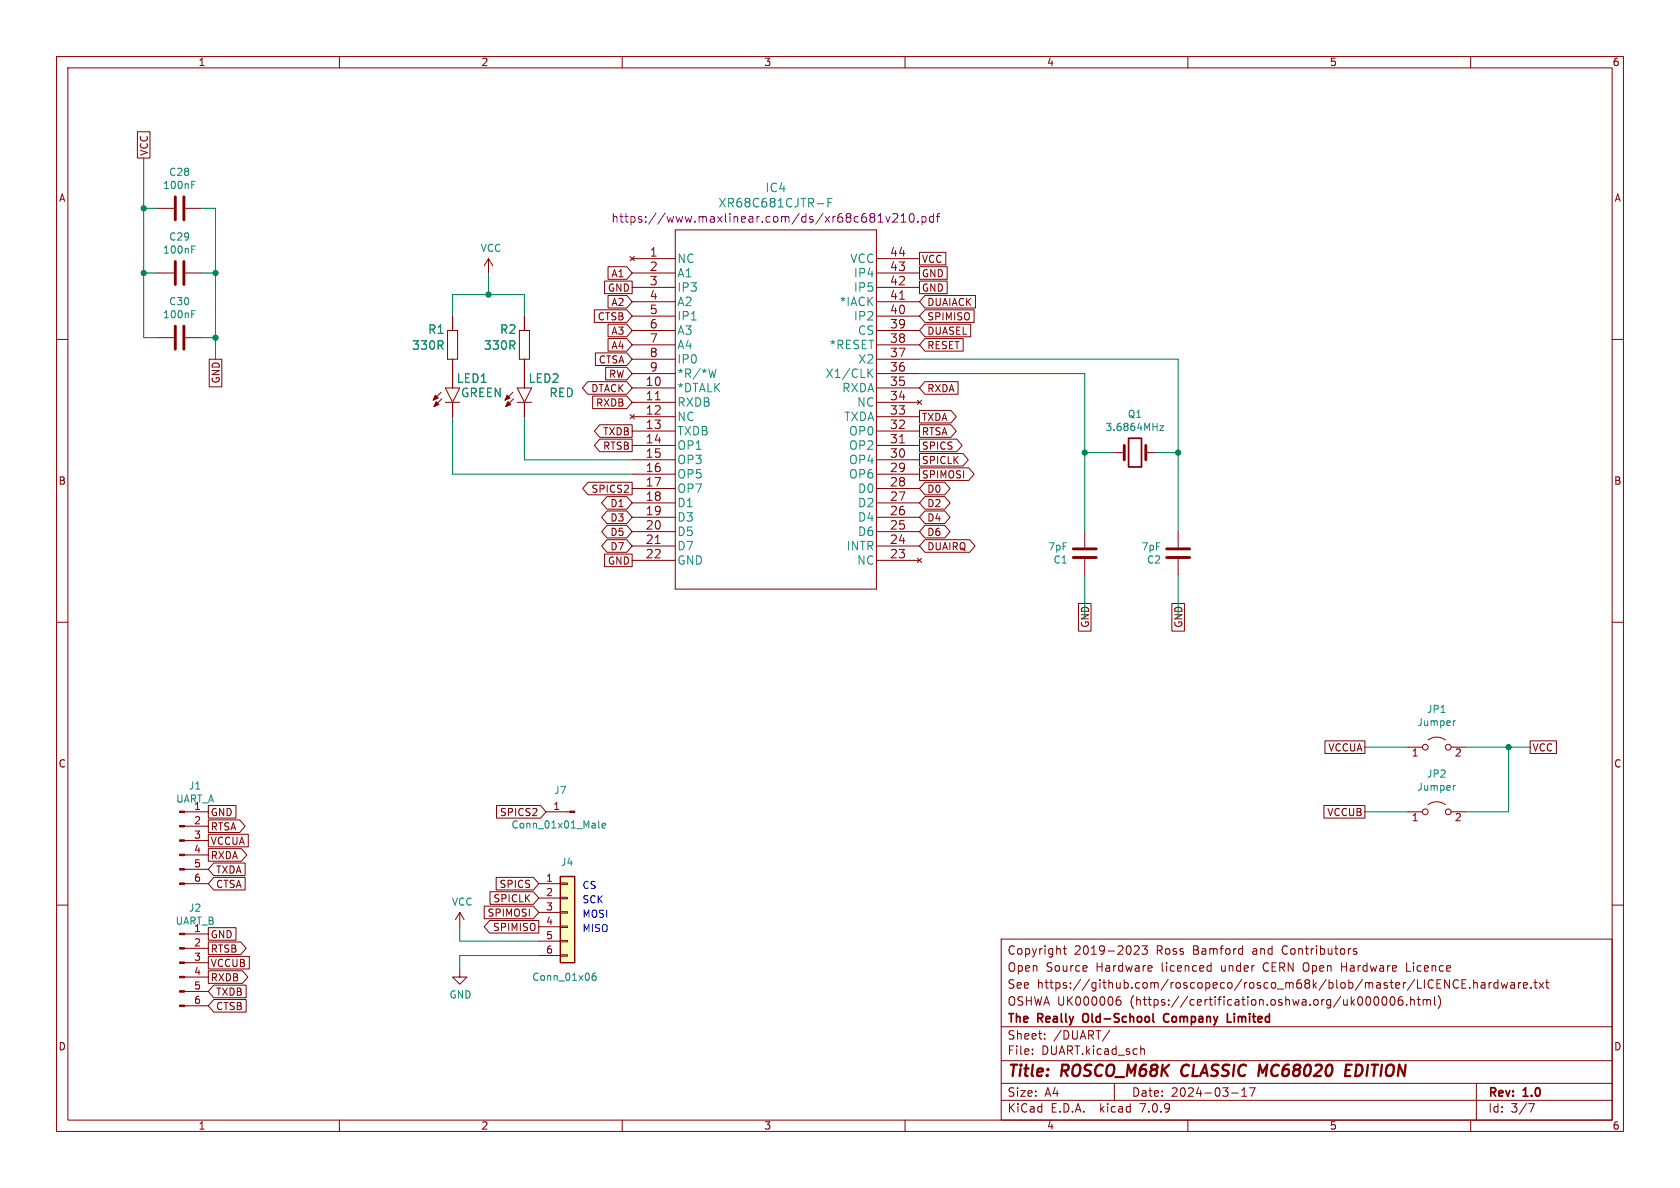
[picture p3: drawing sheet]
<svg xmlns="http://www.w3.org/2000/svg" width="297mm" height="210mm" viewBox="0 0 297 210" stroke-linecap="round" stroke-linejoin="round" font-family="sans-serif">
<g fill="none" stroke="#840000" stroke-width=".18">
<path d="M10 10h277v190h-277zM12 12h273v186h-273zM60 10v2M110 10v2M160 10v2M210 10v2M260 10v2M24.3 23.3h2.2v4.6h-2.2zM27.9 36.8h2.8M32.8 36.8h2.8M10 60h2M27.9 59.7h2.8"/>
<path d="M27.9 48.3h2.8M32.8 59.7h2.8M32.8 48.3h2.8M79.1 58.4h1.8v5.1h-1.8zM80 55.9v2.5M86.4 45.7l-.8 1.3M86.4 45.7v2.6M86.4 45.7l.7 1.3M91.8 58.4h1.8v5.1h-1.8zM92.7 55.9v2.5M105.1 54.8h5.7l1 1.1-1 1.1h-5.7zM106.9 49.7h4.9v2.2h-4.9z"/>
<path d="M107.5 59.8h3.3l1 1.2-1 1.1h-3.3zM107.5 52.2h3.3l1 1.1-1 1.2h-3.3zM107.5 47.1h3.3l1 1.2-1 1.1h-3.3zM107.5 57.3h3.3l1 1.1-1 1.1h-3.3zM111.4 45.3l.7 .8M111.8 58.4h7.6M111.8 45.7h7.6M111.8 48.3h7.6M111.8 50.8h7.6M111.8 53.3h7.6M111.8 55.9h7.6M112.1 45.3l-.7 .8"/>
<path d="M119.4 40.6h35.5v63.5h-35.5zM154.9 58.4h7.7M154.9 45.7h7.7M154.9 48.3h7.7M154.9 50.8h7.7M154.9 53.3h7.7M154.9 55.9h7.7M159 52.9h.9M162.6 44.6h4.6v2.2h-4.6zM162.6 47.1h4.8v2.3h-4.8zM162.6 49.7h4.8v2.2h-4.8zM163.5 52.2h9v2.3h-9l-.9-1.2z"/>
<path d="M163.5 59.8h6.8v2.3h-6.8l-.9-1.1zM163.5 57.3h8.1v2.2h-8.1l-.9-1.1zM163.5 54.8h8.7v2.2h-8.7l-.9-1.1zM285 60h2M37 63.5h2.2v4.9h-2.2zM78 69.3l-1.4 1.4M78.1 70.5l-1.4 1.4M78.7 68.6h2.6l-1.3 2.5zM78.7 71.1h2.6M80 63.5v5.1M80 71.1v2.6M90.7 69.3l-1.4 1.4"/>
<path d="M90.8 70.5l-1.4 1.4M91.4 68.6h2.6l-1.3 2.5zM91.4 71.1h2.6M92.7 63.5v5.1M92.7 71.1v2.6M103.9 67.5h6.9l1 1.1-1 1.1h-6.9l-.9-1.1zM104.8 70h6l1 1.1-1 1.1h-6zM105.3 62.4h5.5l1 1.1-1 1.1h-5.5zM106 75.1h5.8v2.2h-5.8l-.9-1.1zM106 77.6h5.8v2.3h-5.8l-.9-1.2zM107.1 64.9h3.7l1 1.1-1 1.2h-3.7zM111.4 73.3l.7 .7"/>
<path d="M111.8 63.5h7.6M111.8 68.6h7.6M111.8 71.1h7.6M111.8 73.7h7.6M111.8 76.2h7.6M111.8 78.7h7.6M111.8 66h7.6M111.8 61h7.6M112.1 73.3l-.7 .7M115.9 70.7h.8M154.9 63.5h7.7M154.9 68.6h7.7"/>
<path d="M154.9 71.1h7.7M154.9 73.7h7.7M154.9 76.2h7.7M154.9 78.7h7.7M154.9 66h7.7M154.9 61h7.7M159 78.3h.9M162.2 70.7l.7 .8M162.6 72.5h5.5l1 1.2-1 1.1h-5.5zM162.6 77.6h6.5l1 1.1-1 1.2h-6.5zM162.6 75.1h5.5l1 1.1-1 1.1h-5.5zM162.9 70.7l-.7 .8"/>
<path d="M163.5 67.5h5.9v2.2h-5.9l-.9-1.1zM104 85.2h7.8v2.3h-7.8l-1-1.1zM106.9 97.9h4.9v2.3h-4.9zM107.3 90.3h3.5l1 1.1-1 1.2h-3.5l-.9-1.2zM107.3 87.8h3.5l1 1.1-1 1.1h-3.5l-.9-1.1zM107.3 95.4h3.5l1 1.1-1 1.1h-3.5l-.9-1.1zM107.3 92.9h3.5l1 1.1-1 1.1h-3.5l-.9-1.1zM111.8 81.3h7.6M111.8 83.8h7.6M111.8 86.4h7.6M111.8 88.9h7.6M111.8 91.4h7.6"/>
<path d="M111.8 94h7.6M111.8 96.5h7.6M111.8 99.1h7.6M115.9 96.1h.8M154.9 81.3h7.7M154.9 83.8h7.7M154.9 86.4h7.7M154.9 88.9h7.7M154.9 91.4h7.7M154.9 94h7.7M154.9 96.5h7.7M154.9 99.1h7.7"/>
<path d="M162.2 98.7l.7 .7M162.6 80.2h7.6l1 1.1-1 1.1h-7.6zM162.6 82.7h8.7l.9 1.1-.9 1.1h-8.7zM162.9 98.7l-.7 .7M163.5 87.8h3.5l1 1.1-1 1.1h-3.5l-.9-1.1zM163.5 95.4h7.9l1 1.1-1 1.1h-7.9l-.9-1.1zM163.5 85.2h3.5l1 1.2-1 1.1h-3.5l-.9-1.1zM163.5 92.9h3.5l1 1.1-1 1.1h-3.5l-.9-1.1zM163.5 90.3h3.5l1 1.1-1 1.2h-3.5l-.9-1.2zM191.8 94v2.8M191.8 98.8v2.8M196.8 80h2"/>
<path d="M202.6 80h1.9M208.3 94v2.8M208.3 98.8v2.8M10 110h2M190.7 106.7h2.2v4.9h-2.2zM207.2 106.7h2.2v4.9h-2.2zM285 110h2M234.2 131h7.1v2.2h-7.1zM248.9 132.1h2.6M252.5 130.8a2.54 2.54 0 0 1 3 0M256.5 132.1h2.6M270.5 131h4.7v2.2h-4.7z"/>
<path d="M10 160h2M32.6 156.2h4.2M32.6 153.7h4.2M32.6 151.1h4.2M32.6 148.6h4.2M32.6 146.1h4.2M32.6 143.5h4.2M36.8 142.4h4.9v2.2h-4.9zM36.8 144.9h5.6l.9 1.2-.9 1.1h-5.6zM36.8 150h5.9l.9 1.1-.9 1.1h-5.9zM36.8 147.5h7.1v2.2h-7.1zM37.8 152.6h5.5v2.2h-5.5l-1-1.1z"/>
<path d="M37.8 155.1h5.5v2.2h-5.5l-1-1.1zM86.6 157.6h7.7l.9 1.2-.9 1.1h-7.7zM87.7 155.1h6.6l.9 1.1-.9 1.1h-6.6zM87.8 142.4h7.8l.9 1.1-.9 1.1h-7.8zM95.2 156.2h3.9M95.2 158.8h3.9M96.5 143.5h4.2M99.1 158.6h1.2v.3h-1.2zM99.1 156.1h1.2v.2h-1.2zM234.1 142.4h7.2v2.2h-7.2zM248.9 143.5h2.6M252.5 142.2a2.54 2.54 0 0 1 3 0"/>
<path d="M256.5 143.5h2.6M285 160h2M32.6 177.8h4.2M32.6 175.3h4.2M32.6 172.7h4.2M32.6 170.2h4.2M32.6 167.6h4.2M32.6 165.1h4.2M36.8 166.5h5.8l.9 1.1-.9 1.2h-5.8zM36.8 169.1h7.3v2.2h-7.3zM36.8 171.6h6.1l.9 1.1-.9 1.1h-6.1zM36.8 164h4.9v2.2h-4.9z"/>
<path d="M37.8 174.1h5.7v2.3h-5.7l-1-1.1zM37.8 176.7h5.7v2.2h-5.7l-1-1.1zM81.3 171.5v1.2h1.2l-1.2 1.3-1.3-1.3h1.3M81.3 161.3l-.8 1.3M81.3 161.3v2.5M81.3 161.3l.7 1.3M85.6 160.2h8.7l.9 1.1-.9 1.1h-8.7zM86.6 162.7h8.6v2.2h-8.6l-1-1.1zM95.2 161.3h3.9M95.2 163.8h3.9M95.2 166.4h3.9M95.2 168.9h3.9"/>
<path d="M99.1 168.8h1.2v.2h-1.2zM99.1 166.2h1.2v.3h-1.2zM99.1 163.7h1.2v.3h-1.2zM99.1 161.2h1.2v.2h-1.2zM177 166h108v32h-108zM188 167.7h.5M188.2 167.2v1.3l.3 .2M192.1 170.8l.1 .3-.7 .1M197.4 176.9l.5-.1 .3 .3-.2 .5-.4 .1-.2-.1M198 176.2a.53 .53 0 0 0-.6 .4M200.5 167.3l.6-.1 .2 .1 .1 .3-.9 1.1h.9M201.9 167.2h.9l-.5 .6 .4 .1v.7l-.2 .1h-.4l-.2-.1"/>
<path d="M203.5 170.7l.2 .4-.7 .1M203.6 171.6l-.1 .1M213.7 170.7l.4 .1M214.1 170.2v1.5M214.1 171.6l-.4 .1M219.5 167.7l.2 .1M219.7 167.2v1.5M219.7 168.6l-.2 .1M237.2 170.2v1.5M237.2 170.9h.8M239.8 167.8l-.3-.1-.3 .2 .1 .2 .5 .2v.3h-.6M243.1 176.3l.1-.1a.81 .81 0 0 1 .6 .6 .81 .81 0 0 1-.3 .8h-.4"/>
<path d="M244.5 176.3l.2-.1a.81 .81 0 0 1 .6 .6 .81 .81 0 0 1-.3 .8l-.2 .1a.81 .81 0 0 1-.3-1.4zM246 176.3l.1-.1a.81 .81 0 0 1 .6 .6 .81 .81 0 0 1-.3 .8l-.2 .1a.81 .81 0 0 1-.5-.6 .81 .81 0 0 1 .3-.8zM247.9 176.2a.59 .59 0 0 0-.7 .6v.6l.1 .2 .4 .1 .3-.1v-.5l-.1-.3h-.4l-.3 .3M248.7 170.2v1.5h.7M248.7 177.6v.1M249.4 176.2v1.5M249.4 176.8l.2-.1 .4 .1v.9M250.5 176.7h.6M250.7 176.2v1.3l.4 .2M251.6 176.8l.4-.1 .2 .2M251.6 176.7v1M252.2 176.9l.3-.2 .3 .1 .1 .9"/>
<path d="M252.2 176.9v.8M253.6 176.2v1.3l.2 .2M254.3 176.1a1.74 1.74 0 0 1-.1 2.2M255.4 173.2l.8 1.5v-1.5M257.8 173.3a.6 .6 0 0 0-.7 0 .6 .6 0 0 0-.2 .8 .56 .56 0 0 0 .3 .5 .56 .56 0 0 0 .6 0M258.5 173.9h.5M259.2 173.2h-.7v1.5h.7M259.8 174.6v.1M260.5 173.8l.2-.1 .4 .1 .1 .9M260.5 173.2v1.5M261.9 173.8h.6v.9M262.5 174.1h-.5a.29 .29 0 0 0-.2 .3 .29 .29 0 0 0 .2 .3l.5-.1"/>
<path d="M263.2 173.7v1M263.7 173.7l-.3 .1-.2 .2M264.8 173.8l-.4-.1-.3 .3v.4l.1 .2h.6M264.8 173.2v1.5M265.4 173.7l.3 1 .3-.7 .2 .7 .3-1M267.1 173.8h.6v.9M267.7 174.1h-.5a.29 .29 0 0 0-.2 .3 .29 .29 0 0 0 .2 .3l.5-.1M268.5 173.7v1M268.9 173.7l-.3 .1-.1 .2M269.3 174.2l.7-.1v-.3l-.5-.1-.2 .2 .1 .7h.6M270.7 174.6v.1M271.2 173.7h.5"/>
<path d="M271.4 173.2v1.3l.3 .2M272.1 173.7l.8 1M272.9 173.7l-.8 1M273.2 173.7h.6M273.5 173.2v1.3l.3 .2M60 198v2M110 198v2M160 198v2M177 194.5h108M177 191.5h108M177 187.5h108M177 181.5h108"/>
<path d="M182.5 186.3v.1M182.5 185.5v.1M184.7 183.6v.1M184.7 182.8v.1M196.2 182.1l-1.3 2M197 191.5v3M201.7 185.5h.5l.1 .9M210 198v2M217.7 193.2h1.2M219.5 193.8h.9M219.5 192.7l.5-.4v1.5M220.9 192.3h1l-.7 1.5"/>
<path d="M260 198v2M261 191.5v6.5M270.2 195.1h1l-.6 1.5"/>
<circle cx="252" cy="132.1" r=".51"/>
<circle cx="256" cy="132.1" r=".51"/>
<circle cx="252" cy="143.5" r=".51"/>
<circle cx="256" cy="143.5" r=".51"/>
</g>
<path d="M209.1 188.5a1.27 1.27 0 0 0 0 1.6M222.7 188.2l.5 1.4 .8-1.4M237.9 189.2h.7M239 188.2h-1l-.2 2h.9" fill="none" stroke="#840000" stroke-width=".4"/>
<path d="M199.5 77.5h2.3v5.1h-2.3zM191.6 179.3a1.07 1.07 0 0 0 0 1.3M206.6 179.3a.74 .74 0 0 0-.9 .5 .74 .74 0 0 0 .5 .9l.4-.1M218.2 179.2v.1M218.2 179.7v1M203.8 180.5l.3 .2M217 180.7h.7" fill="none" stroke="#840000" stroke-width=".3"/>
<path d="M99.1 154.9h2.5v15.3h-2.5z" fill="#ffffc2" stroke="#ffffc2" stroke-width=".18"/>
<path d="M99.1 154.9h2.5v15.3h-2.5z" fill="none" stroke="#840000" stroke-width=".25"/>
<g fill="none" stroke="#008484" stroke-width=".18">
<path d="M33.9 32.7h.4M33.9 32h.6M144.5 36h1.2M146.4 35.8h.5M147.1 35.1h-.7v1.5M33.9 55.5h.4M33.9 54.9h.6M33.9 44.1h.4M33.9 43.5h.6M122.2 56.6h.9M126.6 65.2l-.4 1.5-.3-1M153.7 65.9l.6 .8"/>
<path d="M154.3 65.2l-.9 .9M205 75.2h.7l-.7 .9h.7M257.3 127.4l-.3 .1M257.3 138.8l-.3 .2M105.8 145.1v1.1l.2 .2M106.4 146l.7-.2-.1-.2-.4-.1-.2 .2 .1 .6h.5M105.3 172l-.4 .1a.86 .86 0 0 0 0 1.2l.4-.1 .1-.4-.2-.3-.4 .1-.1 .2"/>
</g>
<g fill="#840000" stroke="#840000" stroke-width=".18">
<path d="M31.7 156.1h.9v.2h-.9z"/>
<path d="M31.7 153.5h.9v.3h-.9z"/>
<path d="M31.7 151h.9v.3h-.9z"/>
<path d="M31.7 148.5h.9v.2h-.9z"/>
<path d="M31.7 145.9h.9v.3h-.9z"/>
<path d="M31.7 143.4h.9v.2h-.9z"/>
<path d="M100.7 143.4h.9v.2h-.9z"/>
<path d="M31.7 177.7h.9v.2h-.9z"/>
<path d="M31.7 175.1h.9v.3h-.9z"/>
<path d="M31.7 172.6h.9v.2h-.9z"/>
<path d="M31.7 170.1h.9v.2h-.9z"/>
<path d="M31.7 167.5h.9v.3h-.9z"/>
<path d="M31.7 165h.9v.2h-.9z"/>
<path d="M89.7 69.9l.5 .5-.9 .3z"/>
<path d="M89.8 71l.5 .5-.9 .4z"/>
<path d="M77 69.9l.5 .5-.9 .3z"/>
<path d="M77.1 71l.5 .5-.9 .4z"/>
</g>
<path d="M31 34.8v4.1M32.5 34.8v4.1M31 46.2v4.1M31 57.7v4M32.5 46.2v4.1M32.5 57.7v4M198.8 78.7v2.6M202.6 78.7v2.6M189.7 97h4.1M189.7 98.6h4.1M206.2 97h4.1M206.2 98.6h4.1" fill="none" stroke="#840000" stroke-width=".51"/>
<g fill="none" stroke="#840084" stroke-width=".18">
<path d="M154.1 37.8h.3l.2 .2-.2 .4M154.1 38.4h.3M154.4 38.4l.2 .2v.4l-.1 .2-.4 .1M155.2 39.3h.9M155.2 38.2l.5-.4v1.5M156.6 38.3l.4 1 .3-1M157.8 37.9l.6-.1 .2 .1 .1 .3-.9 1.1h.9M159.3 39.3h.9M159.3 38.2l.4-.4v1.5M160.9 37.9l.2-.1a.83 .83 0 0 1 .6 .6 .83 .83 0 0 1-.3 .8l-.1 .1a.82 .82 0 0 1-.4-1.4zM162.3 39.1v.2M163 38.3h.4l.3 .3v.4l-.1 .2h-.6"/>
<path d="M163 38.3v1.5M165 38.3h-.4l-.3 .3v.4l.1 .2h.6M165 37.8v1.5M165.5 38.3h.6M166.1 37.8l-.3 .2v1.3"/>
</g>
<g fill="none" stroke="#008400" stroke-width=".18">
<path d="M25.4 27.9v31.8h2.5M25.4 36.8h2.5M35.6 36.8h2.5v26.7M25.4 48.3h2.5M35.6 59.7h2.5M35.6 48.3h2.5M80 55.9v-3.8h12.7v3.8M86.4 48.3v3.8M80 73.7v10.1h31.8M92.7 73.7v7.6h19.1M162.6 63.5h45.7v30.5M162.6 66h29.2v28"/>
<path d="M191.8 80h5M204.5 80h3.8M191.8 101.6v7.6M208.3 101.6v7.6M241.3 132.1h7.6M259.1 132.1h11.4M266.7 132.1v11.4h-7.6M241.3 143.5h7.6M81.3 163.8v2.6h13.9M95.2 168.9h-13.9v2.6"/>
</g>
<g fill="#008400" stroke="#008400" stroke-width=".18">
<circle cx="86.4" cy="52.1" r=".46"/>
<circle cx="25.4" cy="36.8" r=".46"/>
<circle cx="25.4" cy="48.3" r=".46"/>
<circle cx="38.1" cy="48.3" r=".46"/>
<circle cx="38.1" cy="59.7" r=".46"/>
<circle cx="191.8" cy="80" r=".46"/>
<circle cx="208.3" cy="80" r=".46"/>
<circle cx="266.7" cy="132.1" r=".46"/>
</g>
<g font-size="2.8" fill="#840000">
<text x="178" y="190.9">Title:</text>
<text x="187.7" y="190.9">ROSCO_M68K</text>
<text x="209.7" y="190.9">CLASSIC</text>
<text x="224.1" y="190.9">MC68020</text>
<text x="240.3" y="190.9">EDITION</text>
</g>
<g font-size="2.1" fill="#008484">
<text x="135.2" y="34.2">IC4</text>
<text x="126.9" y="36.9">XR68C681CJTR-F</text>
<text x="119.6" y="46.7">NC</text>
<text x="150.2" y="46.7">VCC</text>
<text x="119.6" y="49.2">A1</text>
<text x="119.6" y="51.8">IP3</text>
<text x="150.9" y="51.8">IP5</text>
<text x="150.9" y="49.2">IP4</text>
<text x="75.6" y="59.2">R1</text>
<text x="88.3" y="59.2">R2</text>
<text x="119.6" y="54.3">A2</text>
<text x="119.6" y="56.9">IP1</text>
<text x="119.6" y="59.4">A3</text>
<text x="148.4" y="54.3">*IACK</text>
<text x="150.9" y="56.9">IP2</text>
<text x="151.6" y="59.4">CS</text>
<text x="72.7" y="62">330R</text>
<text x="85.4" y="62">330R</text>
<text x="119.6" y="61.9">A4</text>
<text x="119.6" y="64.5">IP0</text>
<text x="146.6" y="61.9">*RESET</text>
<text x="151.7" y="64.5">X2</text>
<text x="80.7" y="67.9">LED1</text>
<text x="81.4" y="70.4">GREEN</text>
<text x="93.4" y="67.9">LED2</text>
<text x="97" y="70.4">RED</text>
<text x="119.6" y="69.6">*DTALK</text>
<text x="119.6" y="67">*R/*W</text>
<text x="145.9" y="67">X1/CLK</text>
<text x="148.8" y="69.6">RXDA</text>
<text x="119.6" y="72.1">RXDB</text>
<text x="119.6" y="74.6">NC</text>
<text x="119.6" y="77.2">TXDB</text>
<text x="149.2" y="74.6">TXDA</text>
<text x="150" y="77.2">OP0</text>
<text x="151.5" y="72.1">NC</text>
<text x="119.6" y="79.7">OP1</text>
<text x="119.6" y="82.3">OP3</text>
<text x="150" y="82.3">OP4</text>
<text x="150" y="79.7">OP2</text>
<text x="119.6" y="84.8">OP5</text>
<text x="119.6" y="87.3">OP7</text>
<text x="119.6" y="89.9">D1</text>
<text x="150" y="84.8">OP6</text>
<text x="151.6" y="89.9">D2</text>
<text x="151.6" y="87.3">D0</text>
<text x="119.6" y="92.4">D3</text>
<text x="119.6" y="95">D5</text>
<text x="151.6" y="95">D6</text>
<text x="151.6" y="92.4">D4</text>
<text x="119.6" y="97.5">D7</text>
<text x="119.6" y="100">GND</text>
<text x="149.6" y="97.5">INTR</text>
<text x="151.5" y="100">NC</text>
</g>
<text font-size="2.1" fill="#840084" x="108" y="39.6">https://www.maxlinear.com/ds/xr68c681v210.pdf</text>
<g font-size="2.1" fill="#840000">
<text x="114.8" y="45.5">1</text>
<text x="157.2" y="45.5">44</text>
<text x="114.8" y="48">2</text>
<text x="114.8" y="50.5">3</text>
<text x="114.8" y="53.1">4</text>
<text x="157.2" y="53.1">41</text>
<text x="157.2" y="50.5">42</text>
<text x="157.2" y="48">43</text>
<text x="114.8" y="55.6">5</text>
<text x="114.8" y="58.2">6</text>
<text x="157.2" y="58.2">39</text>
<text x="157.2" y="55.6">40</text>
<text x="114.8" y="60.7">7</text>
<text x="114.8" y="63.2">8</text>
<text x="114.8" y="65.8">9</text>
<text x="157.2" y="65.8">36</text>
<text x="157.2" y="63.2">37</text>
<text x="157.2" y="60.7">38</text>
<text x="114.1" y="68.3">10</text>
<text x="114.1" y="70.9">11</text>
<text x="157.2" y="70.9">34</text>
<text x="157.2" y="68.3">35</text>
<text x="114.1" y="73.4">12</text>
<text x="114.1" y="75.9">13</text>
<text x="157.2" y="75.9">32</text>
<text x="157.2" y="73.4">33</text>
<text x="114.1" y="78.5">14</text>
<text x="114.1" y="81">15</text>
<text x="114.1" y="83.6">16</text>
<text x="157.2" y="83.6">29</text>
<text x="157.2" y="81">30</text>
<text x="157.2" y="78.5">31</text>
<text x="114.1" y="86.1">17</text>
<text x="114.1" y="88.6">18</text>
<text x="157.2" y="88.6">27</text>
<text x="157.2" y="86.1">28</text>
<text x="114.1" y="91.2">19</text>
<text x="114.1" y="93.7">20</text>
<text x="157.2" y="93.7">25</text>
<text x="157.2" y="91.2">26</text>
<text x="114.1" y="96.3">21</text>
<text x="114.1" y="98.8">22</text>
<text x="157.2" y="98.8">23</text>
<text x="157.2" y="96.3">24</text>
<text x="178" y="172">Open</text>
<text x="178" y="169">Copyright</text>
<text x="184.9" y="172">Source</text>
<text x="189.9" y="169">2019-2023</text>
<text x="193.8" y="172">Hardware</text>
<text x="204.5" y="169">Ross</text>
<text x="205.5" y="172">licenced</text>
<text x="211" y="169">Bamford</text>
<text x="216.1" y="172">under</text>
<text x="221.7" y="169">and</text>
<text x="223.7" y="172">CERN Open</text>
<text x="227.1" y="169">Contributors</text>
<text x="237.8" y="172">Hardware</text>
<text x="249.5" y="172">Licence</text>
<text x="178" y="178">OSHWA UK000006</text>
<text x="178" y="175">See</text>
<text x="183.3" y="175">https://github.com/roscopeco/rosco_m68k/blob/master/LICENCE.hardware.txt</text>
<text x="199.8" y="178">(https://certification.oshwa.org/uk000006.html)</text>
<text x="178" y="184">Sheet:</text>
<text x="178" y="181.2">The</text>
<text x="183.5" y="181.2">Really</text>
<text x="186.2" y="184">/DUART/</text>
<text x="192.1" y="181.2">Old-School</text>
<text x="207" y="181.2">Company</text>
<text x="218.8" y="181.2">Limited</text>
<text x="178" y="186.7">File:</text>
<text x="184.1" y="186.7">DUART.kicad_sch</text>
<text x="178" y="196.9">KiCad</text>
<text x="178" y="194.1">Size:</text>
<text x="184.7" y="194.1">A4</text>
<text x="185.7" y="196.9">E.D.A.</text>
<text x="194.6" y="196.9">kicad</text>
<text x="200" y="194.1">Date:</text>
<text x="201.8" y="196.9">7.0.9</text>
<text x="207" y="194.1">2024-03-17</text>
<text x="263" y="194.3">Rev:</text>
<text x="263" y="196.9">Id:</text>
<text x="267.1" y="196.9">3/7</text>
<text x="269.4" y="194.3">1.0</text>
</g>
<g font-size="1.8" fill="#840000">
<text x="35" y="11.9">1</text>
<text x="85" y="11.9">2</text>
<text x="135" y="11.9">3</text>
<text x="185" y="11.9">4</text>
<text x="235" y="11.9">5</text>
<text x="285" y="11.9">6</text>
<text x="26.4" y="27.6" transform="rotate(-90 26.4 27.6)">VCC</text>
<text x="10.3" y="35.9">A</text>
<text x="285.3" y="35.9">A</text>
<text x="162.9" y="46.7">VCC</text>
<text x="107.4" y="51.8">GND</text>
<text x="108" y="49.2">A1</text>
<text x="162.9" y="49.2">GND</text>
<text x="162.9" y="51.8">GND</text>
<text x="105.6" y="56.8">CTSB</text>
<text x="108" y="54.3">A2</text>
<text x="108" y="59.4">A3</text>
<text x="163.8" y="54.3">DUAIACK</text>
<text x="163.8" y="59.4">DUASEL</text>
<text x="163.8" y="56.8">SPIMISO</text>
<text x="105.8" y="64.5">CTSA</text>
<text x="108" y="61.9">A4</text>
<text x="163.8" y="61.9">RESET</text>
<text x="39.1" y="67.9" transform="rotate(-90 39.1 67.9)">GND</text>
<text x="104.4" y="69.5">DTACK</text>
<text x="107.6" y="67">RW</text>
<text x="163.8" y="69.5">RXDA</text>
<text x="105.3" y="72.1">RXDB</text>
<text x="106.5" y="77.2">TXDB</text>
<text x="162.9" y="74.6">TXDA</text>
<text x="162.9" y="77.2">RTSA</text>
<text x="106.5" y="79.7">RTSB</text>
<text x="162.9" y="79.7">SPICS</text>
<text x="162.9" y="82.2">SPICLK</text>
<text x="10.3" y="85.9">B</text>
<text x="104.5" y="87.3">SPICS2</text>
<text x="107.8" y="89.9">D1</text>
<text x="162.9" y="84.8">SPIMOSI</text>
<text x="163.8" y="89.9">D2</text>
<text x="163.8" y="87.3">D0</text>
<text x="285.3" y="85.9">B</text>
<text x="107.8" y="92.4">D3</text>
<text x="107.8" y="94.9">D5</text>
<text x="163.8" y="94.9">D6</text>
<text x="163.8" y="92.4">D4</text>
<text x="107.4" y="100">GND</text>
<text x="107.8" y="97.5">D7</text>
<text x="163.8" y="97.5">DUAIRQ</text>
<text x="192.7" y="111.1" transform="rotate(-90 192.7 111.1)">GND</text>
<text x="209.2" y="111.1" transform="rotate(-90 209.2 111.1)">GND</text>
<text x="10.3" y="135.9">C</text>
<text x="234.7" y="133">VCCUA</text>
<text x="249.5" y="134.1">1</text>
<text x="257.1" y="134.1">2</text>
<text x="270.8" y="133">VCC</text>
<text x="285.3" y="135.9">C</text>
<text x="34.2" y="143.3">1</text>
<text x="97.7" y="143.3">1</text>
<text x="34.2" y="145.8">2</text>
<text x="34.2" y="148.3">3</text>
<text x="37.1" y="144.5">GND</text>
<text x="37.1" y="147">RTSA</text>
<text x="37.1" y="149.5">VCCUA</text>
<text x="88.3" y="144.5">SPICS2</text>
<text x="234.6" y="144.5">VCCUB</text>
<text x="249.5" y="145.5">1</text>
<text x="257.1" y="145.5">2</text>
<text x="34.2" y="150.9">4</text>
<text x="34.2" y="153.4">5</text>
<text x="34.2" y="156">6</text>
<text x="37.1" y="152.1">RXDA</text>
<text x="38.1" y="154.6">TXDA</text>
<text x="96.4" y="156">1</text>
<text x="38.1" y="157.2">CTSA</text>
<text x="87.1" y="159.7">SPICLK</text>
<text x="88.2" y="157.2">SPICS</text>
<text x="96.4" y="158.5">2</text>
<text x="96.4" y="161">3</text>
<text x="34.2" y="164.8">1</text>
<text x="34.2" y="167.4">2</text>
<text x="37.1" y="166.1">GND</text>
<text x="86.1" y="162.2">SPIMOSI</text>
<text x="87" y="164.8">SPIMISO</text>
<text x="96.4" y="163.6">4</text>
<text x="96.4" y="166.1">5</text>
<text x="34.2" y="169.9">3</text>
<text x="34.2" y="172.5">4</text>
<text x="37.1" y="168.6">RTSB</text>
<text x="37.1" y="171.1">VCCUB</text>
<text x="37.1" y="173.7">RXDB</text>
<text x="96.4" y="168.7">6</text>
<text x="34.2" y="175">5</text>
<text x="34.2" y="177.5">6</text>
<text x="38.1" y="176.2">TXDB</text>
<text x="38.1" y="178.8">CTSB</text>
<text x="10.3" y="185.9">D</text>
<text x="285.3" y="185.9">D</text>
<text x="35" y="199.9">1</text>
<text x="85" y="199.9">2</text>
<text x="135" y="199.9">3</text>
<text x="185" y="199.9">4</text>
<text x="235" y="199.9">5</text>
<text x="285" y="199.9">6</text>
</g>
<g font-size="1.8" fill="#008484">
<text x="28.7" y="33.6">100nF</text>
<text x="29.8" y="31.3">C28</text>
<text x="28.7" y="45">100nF</text>
<text x="29.8" y="42.7">C29</text>
<text x="84.9" y="44.7">VCC</text>
<text x="28.7" y="56.5">100nF</text>
<text x="29.8" y="54.2">C30</text>
<text x="195.3" y="76.4">3.6864MHz</text>
<text x="199.3" y="74.1">Q1</text>
<text x="185.2" y="97.5">7pF</text>
<text x="186.2" y="99.8">C1</text>
<text x="201.7" y="97.5">7pF</text>
<text x="202.7" y="99.8">C2</text>
<text x="250.5" y="128.5">Jumper</text>
<text x="252.2" y="126.2">JP1</text>
<text x="252.2" y="137.7">JP2</text>
<text x="31" y="142.1">UART_A</text>
<text x="33.3" y="139.8">J1</text>
<text x="97.9" y="140.6">J7</text>
<text x="250.5" y="140">Jumper</text>
<text x="90.3" y="146.7">Conn_01x01_Male</text>
<text x="99.1" y="153.3">J4</text>
<text x="33.3" y="161.4">J2</text>
<text x="79.8" y="160.3">VCC</text>
<text x="30.9" y="163.7">UART_B</text>
<text x="94" y="173.6">Conn_01x06</text>
<text x="79.4" y="176.7">GND</text>
</g>
<g font-size="1.8" fill="#0000c2">
<text x="102.9" y="159.8">SCK</text>
<text x="102.9" y="157.2">CS</text>
<text x="102.9" y="164.9">MISO</text>
<text x="102.9" y="162.3">MOSI</text>
</g>
</svg>
